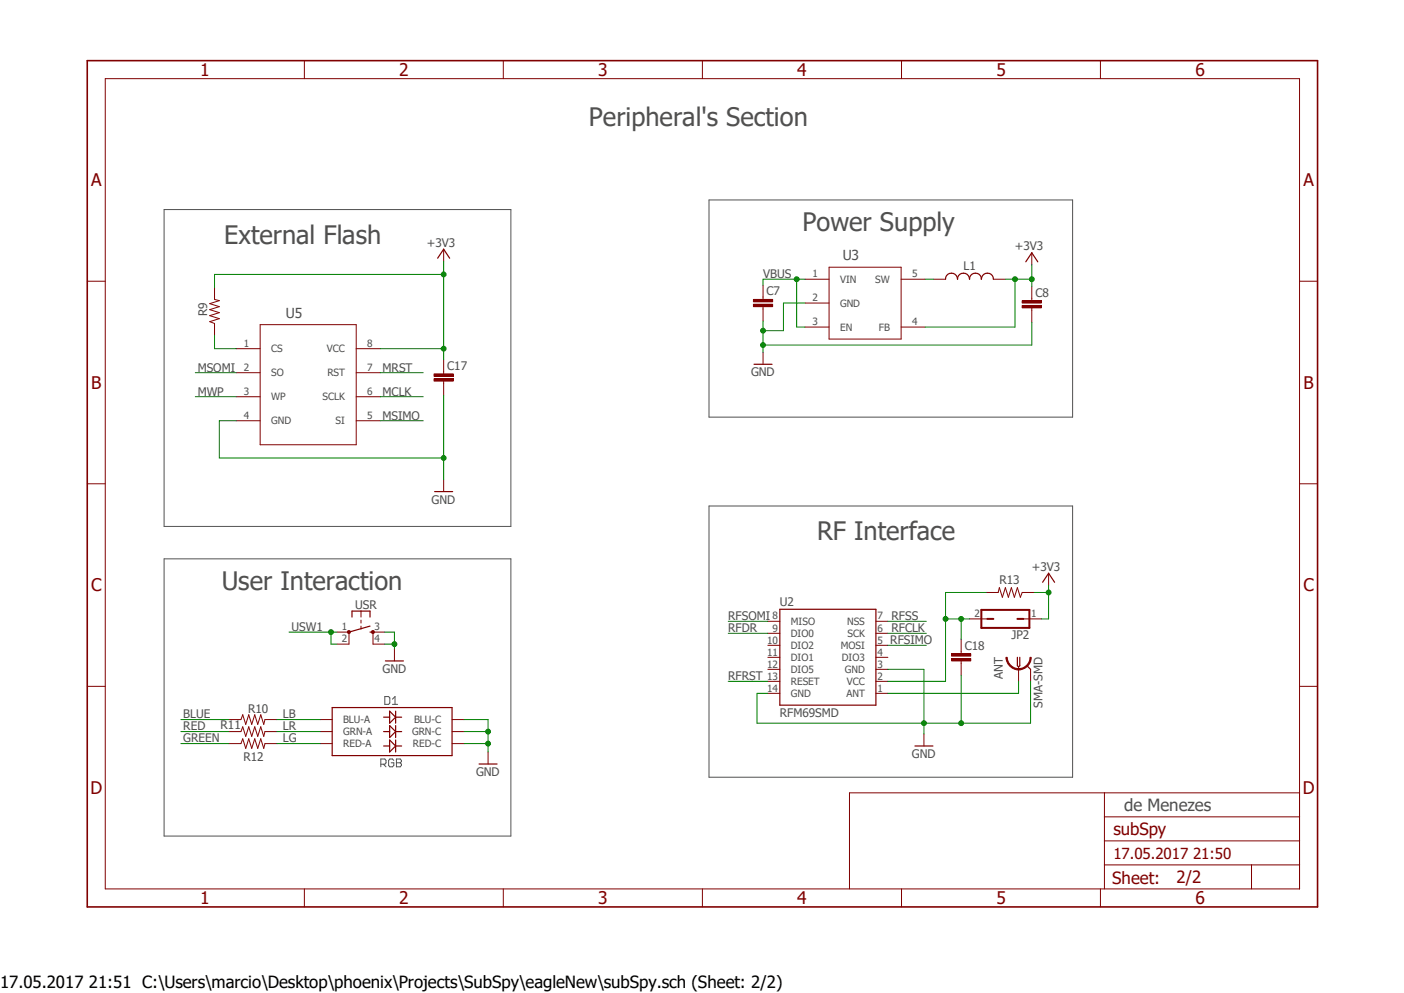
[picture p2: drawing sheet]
<svg xmlns="http://www.w3.org/2000/svg" width="297mm" height="210mm" viewBox="0 0 297 210" stroke-linecap="round" stroke-linejoin="round" font-family="sans-serif">
<path d="M17.9 12.5l261.2 179.9M279.1 12.5l-261.2 179.9" fill="none" stroke="#fff" stroke-width=".21"/>
<path d="M34.7 44.3h73.4v67h-73.4zM150 42.3h76.9v45.9h-76.9zM34.7 118.2h73.4v58.6h-73.4zM150 107h76.9v57.4h-76.9zM81.4 147.3h.8l.3 .3v1.1l-.3 .3h-.8zM83 149h1.1M83 147.9l.6-.6v1.7M80.6 161.6h.8l.3-.3v-.5l-.3-.3h-.8v1.7M81.1 161.6l.6 .6M83.3 160.8l-.3-.3h-.5l-.3 .3v1.1l.3 .3h.5l.3-.3v-.6h-.5M83.9 160.5h.8l.2 .3v.3l-.2 .2 .2 .3v.3l-.2 .3h-.8zM83.9 161.3h.8" fill="none" stroke="#505050" stroke-width=".21"/>
<g fill="none" stroke="#800000" stroke-width=".21">
<path d="M22.3 16.6h252.6v171.4h-252.6zM64.4 12.8v3.8M106.5 12.8v3.8M148.6 12.8v3.8M190.7 12.8v3.8M232.8 12.8v3.8M18.5 59.5h3.8M274.9 59.5h3.8M18.5 102.3h3.8M274.9 102.3h3.8M73.8 133.7v2.5M76.4 129.2v1.3"/>
<path d="M76.4 131.1v.7M76.4 132.4v.7M78.9 133.7v2.5M18.5 145.2h3.8M274.9 145.2h3.8M233.6 167.7v20.3M233.6 177.8h41.3M233.6 172.8h41.3M274.9 167.7h-95.2v20.3M64.4 188v3.8M106.5 188v3.8M148.6 188v3.8"/>
<path d="M190.7 188v3.8M232.8 188v3.8M233.6 182.9h41.3M264.8 182.9v5.1"/>
</g>
<path d="M18.5 12.8h260.2v179h-260.2z" fill="none" stroke="#800000" stroke-width=".34"/>
<path d="M74.5 130.5v-1.3h3.8v1.3M78.3 133.7h.6M78.3 132.4l-4.5 1.3" fill="none" stroke="#800000" stroke-width=".25"/>
<path d="M73.6 133.4h.4v.5h-.4z" fill-rule="evenodd" fill="#800000"/>
<path d="M73.6 133.4h.4v.5h-.4z" fill="none" stroke="#800000" stroke-width=".21"/>
<path d="M78.7 133.4h.4v.5h-.4z" fill-rule="evenodd" fill="#800000"/>
<g fill="none" stroke="#800000" stroke-width=".21">
<path d="M50 73.7h5M50 78.8h5M55 68.7h20.4v25.4h-20.4zM75.4 73.7h5M75.4 78.8h5M93.9 78.6v.5M50 83.9h5M50 89h5M75.4 83.9h5M75.4 89h5M93.9 80.6v.5M71.3 133.7h2.5"/>
<path d="M71.3 136.2h2.5M78.7 133.4h.4v.5h-.4zM78.9 133.7h2.5M78.9 136.2h2.5M83.4 137.2v2.6"/>
</g>
<path d="M81.5 139.8h3.8" fill="none" stroke="#800000" stroke-width=".25"/>
<path d="M91.8 80.1h4.1v.5h-4.1z" fill-rule="evenodd" fill="#800000"/>
<path d="M91.8 80.1h4.1v.5h-4.1z" fill="none" stroke="#800000" stroke-width=".21"/>
<path d="M91.8 79.1h4.1v.5h-4.1z" fill-rule="evenodd" fill="#800000"/>
<g fill="none" stroke="#800000" stroke-width=".21">
<path d="M93.9 52.7v2.5M170.3 59.1h5.1M175.4 56.5h15.2v15.2h-15.2zM190.6 59.1h5.1M45.4 60.8v2.5l1 .3-2 .6 2 .7-2 .6 2 .6-2 .7 2 .6-2 .6 1 .4v2.6M91.8 79.1h4.1v.5h-4.1zM93.9 76v2.6M161.4 62.8v.5M161.4 64.9v.5M161.4 74.5v2.5M170.3 64.1h5.1M170.3 69.2h5.1"/>
<path d="M190.6 69.2h5.1M93.9 81.1v2.6M93.9 101.4v2.6M67.7 152.2h2.6M67.7 154.7h2.6M67.7 157.3h2.6M95.6 152.2h2.6M95.6 154.7h2.6M95.6 157.3h2.6"/>
</g>
<g fill="none" stroke="#800000" stroke-width=".25">
<path d="M92.6 54.6l1.3-1.9 1.2 1.9M159.5 77h3.8M91.9 104h3.9M70.3 149.6h25.3v10.2h-25.3zM81.2 154.7h1.2M81.2 151.7h1.2M81.2 157.8h1.2M82.4 150.4l1.3 1.3-1.3 1.3zM82.4 153.5l1.3 1.2-1.3 1.3zM82.4 156.5l1.3 1.3-1.3 1.2zM83.7 150.4v2.6M83.7 153.5v2.5"/>
<path d="M83.7 156.5v2.5M83.7 154.7h1.3M83.7 151.7h1.3M83.7 157.8h1.3"/>
</g>
<path d="M159.4 64.3h4v.6h-4z" fill-rule="evenodd" fill="#800000"/>
<path d="M159.4 64.3h4v.6h-4z" fill="none" stroke="#800000" stroke-width=".21"/>
<path d="M159.4 63.3h4v.5h-4z" fill-rule="evenodd" fill="#800000"/>
<path d="M159.4 63.3h4v.5h-4zM161.4 60.3v2.5M161.4 65.4v2.5M218.3 63.1v.5M218.3 65.1v.5" fill="none" stroke="#800000" stroke-width=".21"/>
<path d="M216.2 64.6h4.1v.5h-4.1z" fill-rule="evenodd" fill="#800000"/>
<path d="M216.2 64.6h4.1v.5h-4.1z" fill="none" stroke="#800000" stroke-width=".21"/>
<path d="M216.2 63.6h4.1v.5h-4.1z" fill-rule="evenodd" fill="#800000"/>
<g fill="none" stroke="#800000" stroke-width=".21">
<path d="M197.5 59.1h2.5M210.1 59.1h2.6M218.3 53.5v2.5M216.2 63.6h4.1v.5h-4.1zM218.3 60.6v2.5M218.3 65.6v2.6M162.4 133.9h2.6M162.4 136.5h2.6M162.4 139h2.6M162.4 131.4h2.6M185.3 133.9h2.5M185.3 136.5h2.5"/>
<path d="M185.3 139h2.5M185.3 131.4h2.5M162.4 146.6h2.6M162.4 141.6h2.6M162.4 144.1h2.6M185.3 146.6h2.5M185.3 141.6h2.5M185.3 144.1h2.5"/>
</g>
<path d="M200 59.1a1.27 1.27 0 0 1 1.3-1.3 1.27 1.27 0 0 1 1.3 1.3 1.27 1.27 0 0 1 1.2-1.3 1.27 1.27 0 0 1 1.3 1.3 1.25 1.25 0 0 1 1.3-1.3 1.25 1.25 0 0 1 1.2 1.3 1.27 1.27 0 0 1 1.3-1.3 1.27 1.27 0 0 1 1.2 1.3M217 55.4l1.3-1.9 1.2 1.9M165 128.9h20.3v20.2h-20.3z" fill="none" stroke="#800000" stroke-width=".25"/>
<path d="M212.8 139h.3a2.41 2.41 0 0 0 2.4 2.4 2.41 2.41 0 0 0 2.4-2.4h.2a2.67 2.67 0 0 1-2.6 2.7 2.67 2.67 0 0 1-2.7-2.7z" fill-rule="evenodd" fill="#800000"/>
<g fill="none" stroke="#800000" stroke-width=".21">
<path d="M203.3 137.8v.5M203.3 139.8v.5M205.1 130.9h3.8M208.6 125.3h2.6l.2-1 .6 2 .7-2 .6 2 .7-2 .6 2 .6-2 .7 2 .3-1h2.6M212.8 139h.3a2.41 2.41 0 0 0 2.4 2.4 2.41 2.41 0 0 0 2.4-2.4h.2a2.67 2.67 0 0 1-2.6 2.7 2.67 2.67 0 0 1-2.7-2.7zM216.5 130.9h3.8M221.8 121.2v2.6M48.4 152.2h2.6l.4-1 .6 2 .6-2 .7 2 .6-2 .6 2 .7-2 .6 2 .2-1h2.6M48.4 154.7h2.6l.4-1 .6 2 .6-2 .7 2 .6-2 .6 2 .7-2 .6 2 .2-1h2.6M48.4 157.3h2.6l.4-1 .6 2 .6-2 .7 2 .6-2 .6 2 .7-2 .6 2 .2-1h2.6M103.3 159v2.6M195.5 155.2v2.6"/>
<path d="M215.5 141.1v3M218 141.6v2.5"/>
</g>
<path d="M215.2 139v1.8l.3 .3 .2-.3v-1.8M220.6 123.1l1.2-1.9 1.3 1.9M193.5 157.8h3.9M217.3 140.8l.7 .8M101.3 161.6h3.9" fill="none" stroke="#800000" stroke-width=".25"/>
<path d="M207.6 129h10.2v3.8h-10.2zM208.9 130.9h1.2M215.2 130.9h1.3" fill="none" stroke="#800000" stroke-width=".42"/>
<path d="M201.3 139.3h4.1v.5h-4.1z" fill-rule="evenodd" fill="#800000"/>
<path d="M201.3 139.3h4.1v.5h-4.1z" fill="none" stroke="#800000" stroke-width=".21"/>
<path d="M201.3 138.3h4.1v.5h-4.1z" fill-rule="evenodd" fill="#800000"/>
<path d="M201.3 138.3h4.1v.5h-4.1zM203.3 135.2v2.6M203.3 140.3v2.5" fill="none" stroke="#800000" stroke-width=".21"/>
<path d="M61.1 133.7h10.2M70 133.7v2.5h1.3" fill="none" stroke="#008000" stroke-width=".21"/>
<circle cx="70" cy="133.7" r=".51" fill="#008000"/>
<g fill="none" stroke="#008000" stroke-width=".21">
<path d="M81.4 133.7h2v2.5h-2"/>
<circle cx="70" cy="133.7" r=".51"/>
</g>
<circle cx="83.4" cy="136.2" r=".51" fill="#008000"/>
<g fill="none" stroke="#008000" stroke-width=".21">
<path d="M50 89h-3.6v7.9h47.5M93.9 83.7v17.7M83.4 136.2v1"/>
<circle cx="83.4" cy="136.2" r=".51"/>
</g>
<circle cx="93.8" cy="96.9" r=".51" fill="#008000"/>
<g fill="none" stroke="#008000" stroke-width=".21">
<path d="M161.4 67.9v6.6M170.3 64.1h-4.6v5.8h-4.3"/>
<circle cx="93.8" cy="96.9" r=".51"/>
</g>
<circle cx="161.4" cy="69.9" r=".51" fill="#008000"/>
<g fill="none" stroke="#008000" stroke-width=".21">
<path d="M218.3 68.2v4.8h-56.9"/>
<circle cx="161.4" cy="69.9" r=".51"/>
</g>
<circle cx="161.4" cy="73" r=".51" fill="#008000"/>
<g fill="none" stroke="#008000" stroke-width=".21">
<path d="M195.5 141.6v13.6"/>
<circle cx="161.4" cy="73" r=".51"/>
</g>
<circle cx="195.4" cy="153" r=".51" fill="#008000"/>
<g fill="none" stroke="#008000" stroke-width=".21">
<path d="M187.8 141.6h7.7M203.3 142.8v10.2M218 144.1v8.9h-57.9v-6.4h2.3"/>
<circle cx="195.4" cy="153" r=".51"/>
</g>
<circle cx="203.3" cy="153" r=".51" fill="#008000"/>
<g fill="none" stroke="#008000" stroke-width=".21">
<path d="M98.2 152.2h5.1v2.5h-5.1"/>
<circle cx="203.3" cy="153" r=".51"/>
</g>
<circle cx="103.2" cy="154.7" r=".51" fill="#008000"/>
<g fill="none" stroke="#008000" stroke-width=".21">
<path d="M98.2 157.3h5.1M103.3 154.7v4.3"/>
<circle cx="103.2" cy="154.7" r=".51"/>
</g>
<circle cx="103.2" cy="157.3" r=".51" fill="#008000"/>
<g fill="none" stroke="#008000" stroke-width=".21">
<path d="M93.9 55.2v20.8M80.4 73.7h13.5"/>
<circle cx="103.2" cy="157.3" r=".51"/>
</g>
<circle cx="93.8" cy="73.7" r=".51" fill="#008000"/>
<g fill="none" stroke="#008000" stroke-width=".21">
<path d="M93.9 58h-48.5v2.8"/>
<circle cx="93.8" cy="73.7" r=".51"/>
</g>
<circle cx="93.8" cy="58" r=".51" fill="#008000"/>
<g fill="none" stroke="#008000" stroke-width=".21">
<path d="M212.7 59.1h5.6v1.5M214.7 59.1v10.1h-19"/>
<circle cx="93.8" cy="58" r=".51"/>
</g>
<circle cx="214.7" cy="59.1" r=".51" fill="#008000"/>
<g fill="none" stroke="#008000" stroke-width=".21">
<path d="M218.3 56v3.1"/>
<circle cx="214.7" cy="59.1" r=".51"/>
</g>
<circle cx="218.3" cy="59.1" r=".51" fill="#008000"/>
<g fill="none" stroke="#008000" stroke-width=".21">
<path d="M218.8 125.3h3M221.8 123.8v7.1h-1.5"/>
<circle cx="218.3" cy="59.1" r=".51"/>
</g>
<circle cx="221.8" cy="125.3" r=".51" fill="#008000"/>
<g fill="none" stroke="#008000" stroke-width=".21">
<path d="M170.3 59.1h-8.9v1.2M195.7 59.1h1.8M41.3 78.8h8.7M45.4 71v2.7h4.6M80.4 78.8h9.1M41.3 83.9h8.7M80.4 83.9h9.1M80.4 89h9.1M38.3 152.2h10.1M38.3 154.7h10.1M38.3 157.3h10.1"/>
<circle cx="221.8" cy="125.3" r=".51"/>
</g>
<circle cx="168.5" cy="59.1" r=".51" fill="#008000"/>
<g fill="none" stroke="#008000" stroke-width=".21">
<path d="M168.5 59.1v10.1h1.8M154.1 133.9h8.3M154.1 131.4h8.3M187.8 133.9h8.2M187.8 131.4h8.2M187.8 136.5h8.2M200 130.9h5.1M208.6 125.3h-8.6v18.8h-12.2M58.6 157.3h9.1M58.6 152.2h9.1M58.6 154.7h9.1M154.1 144.1h8.3"/>
<path d="M215.5 144.1v2.5h-27.7"/>
<circle cx="168.5" cy="59.1" r=".51"/>
</g>
<circle cx="200" cy="130.9" r=".51" fill="#008000"/>
<g fill="none" stroke="#008000" stroke-width=".21">
<path d="M203.3 130.9v4.3"/>
<circle cx="200" cy="130.9" r=".51"/>
</g>
<circle cx="203.3" cy="130.9" r=".51" fill="#008000"/>
<circle cx="203.3" cy="130.9" r=".51" fill="none" stroke="#008000" stroke-width=".21"/>
<g font-size="5.4" fill="#505050">
<text x="124.6" y="26.5">Peripheral's Section</text>
<text x="47.4" y="51.7">External Flash</text>
<text x="169.8" y="48.9">Power Supply</text>
<text x="172.8" y="114.1">RF Interface</text>
<text x="46.9" y="124.8">User Interaction</text>
</g>
<g font-size="3.7" fill="#800000">
<text x="42.3" y="16">1</text>
<text x="84.5" y="16">2</text>
<text x="126.6" y="16">3</text>
<text x="168.7" y="16">4</text>
<text x="210.8" y="16">5</text>
<text x="252.9" y="16">6</text>
<text x="19.3" y="39.4">A</text>
<text x="275.7" y="39.4">A</text>
<text x="19.3" y="82.2">B</text>
<text x="275.8" y="82.2">B</text>
<text x="19.3" y="125.1">C</text>
<text x="275.7" y="125.1">C</text>
<text x="19.1" y="167.9">D</text>
<text x="275.6" y="167.9">D</text>
<text x="42.3" y="191.2">1</text>
<text x="84.5" y="191.2">2</text>
<text x="126.6" y="191.2">3</text>
<text x="168.7" y="191.2">4</text>
<text x="210.8" y="191.2">5</text>
<text x="252.9" y="191.2">6</text>
</g>
<text font-size="3.6" fill="#505050" x="237.8" y="171.5">de Menezes</text>
<g font-size="3.6" fill="#800000">
<text x="235.5" y="176.6">subSpy</text>
<text x="235.3" y="186.9">Sheet:</text>
<text x="248.9" y="186.7">2/2</text>
</g>
<text font-size="3.6" x="0" y="208.9">17.05.2017 21:51 C:\Users\marcio\Desktop\phoenix\Projects\SubSpy\eagleNew\subSpy.sch (Sheet: 2/2)</text>
<text font-size="3.2" fill="#800000" x="235.5" y="181.7">17.05.2017 21:50</text>
<g font-size="2.9" fill="#505050">
<text x="178.3" y="55">U3</text>
<text x="60.5" y="67.2">U5</text>
</g>
<g font-size="2.5" fill="#505050">
<text x="90.3" y="52.2">+3V3</text>
<text x="214.7" y="53">+3V3</text>
<text x="161.4" y="58.8">VBUS</text>
<text x="203.8" y="57">L1</text>
<text x="162.2" y="62.5">C7</text>
<text x="219" y="62.7">C8</text>
<text x="43.9" y="66.9" transform="rotate(-90 43.9 66.9)">R9</text>
<text x="41.8" y="78.6">MSOMI</text>
<text x="41.8" y="83.7">MWP</text>
<text x="80.9" y="78.6">MRST</text>
<text x="80.9" y="83.7">MCLK</text>
<text x="94.6" y="78.2">C17</text>
<text x="158.9" y="79.6">GND</text>
<text x="80.9" y="88.7">MSIMO</text>
<text x="91.3" y="106.5">GND</text>
<text x="211.4" y="123.5">R13</text>
<text x="218.3" y="120.7">+3V3</text>
<text x="75.1" y="128.9">USR</text>
<text x="154.1" y="131.1">RFSOMI</text>
<text x="165" y="128.1">U2</text>
<text x="188.6" y="131.1">RFSS</text>
<text x="61.6" y="133.4">USW1</text>
<text x="154.1" y="133.7">RFDR</text>
<text x="188.3" y="136.2">RFSIMO</text>
<text x="188.6" y="133.7">RFCLK</text>
<text x="204.1" y="137.4">C18</text>
<text x="214" y="135.2">JP2</text>
<text x="80.9" y="142.3">GND</text>
<text x="154.1" y="143.9">RFRST</text>
<text x="212.2" y="143.6" transform="rotate(-90 212.2 143.6)">ANT</text>
<text x="220.6" y="149.7" transform="rotate(-90 220.6 149.7)">SMA-SMD</text>
<text x="38.8" y="151.9">BLUE</text>
<text x="38.8" y="154.5">RED</text>
<text x="46.7" y="154.3">R11</text>
<text x="52.5" y="150.7">R10</text>
<text x="59.9" y="151.9">LB</text>
<text x="59.9" y="154.5">LR</text>
<text x="165" y="151.7">RFM69SMD</text>
<text x="38.8" y="157">GREEN</text>
<text x="51.5" y="160.9">R12</text>
<text x="59.9" y="157">LG</text>
<text x="192.9" y="160.3">GND</text>
<text x="100.7" y="164.1">GND</text>
</g>
<g font-size="2.1" fill="#505050">
<text x="171.9" y="58.7">1</text>
<text x="177.7" y="59.8">VIN</text>
<text x="185.2" y="59.8">SW</text>
<text x="193" y="58.7">5</text>
<text x="171.9" y="63.8">2</text>
<text x="177.7" y="64.9">GND</text>
<text x="171.9" y="68.8">3</text>
<text x="177.7" y="69.9">EN</text>
<text x="185.9" y="69.9">FB</text>
<text x="193" y="68.8">4</text>
<text x="51.6" y="73.4">1</text>
<text x="57.4" y="74.5">CS</text>
<text x="69.2" y="74.5">VCC</text>
<text x="77.7" y="73.4">8</text>
<text x="51.6" y="78.5">2</text>
<text x="51.6" y="83.6">3</text>
<text x="57.4" y="79.6">SO</text>
<text x="69.3" y="79.6">RST</text>
<text x="77.7" y="83.6">6</text>
<text x="77.7" y="78.5">7</text>
<text x="51.6" y="88.6">4</text>
<text x="57.4" y="84.7">WP</text>
<text x="57.4" y="89.7">GND</text>
<text x="68.2" y="84.7">SCLK</text>
<text x="71" y="89.7">SI</text>
<text x="77.7" y="88.6">5</text>
<text x="163.4" y="131">8</text>
<text x="185.6" y="131">7</text>
<text x="206.1" y="130.5">2</text>
<text x="218.1" y="130.5">1</text>
<text x="72.3" y="133.3">1</text>
<text x="72.3" y="135.8">2</text>
<text x="79.2" y="133.3">3</text>
<text x="79.2" y="135.8">4</text>
<text x="162.3" y="136.1">10</text>
<text x="163.4" y="133.6">9</text>
<text x="167.3" y="134.7">DIO0</text>
<text x="167.3" y="137.2">DIO2</text>
<text x="167.3" y="132.2">MISO</text>
<text x="177.8" y="137.2">MOSI</text>
<text x="179.2" y="132.2">NSS</text>
<text x="179.3" y="134.7">SCK</text>
<text x="185.6" y="133.6">6</text>
<text x="185.6" y="136.1">5</text>
<text x="162.3" y="143.7">13</text>
<text x="162.3" y="138.6">11</text>
<text x="162.3" y="141.2">12</text>
<text x="167.3" y="139.8">DIO1</text>
<text x="167.3" y="142.3">DIO5</text>
<text x="178.1" y="139.8">DIO3</text>
<text x="178.7" y="142.3">GND</text>
<text x="185.6" y="141.2">3</text>
<text x="185.6" y="138.6">4</text>
<text x="185.6" y="143.7">2</text>
<text x="162.3" y="146.3">14</text>
<text x="167.3" y="147.4">GND</text>
<text x="167.3" y="144.9">RESET</text>
<text x="179.1" y="147.4">ANT</text>
<text x="179.2" y="144.9">VCC</text>
<text x="185.6" y="146.3">1</text>
<text x="72.6" y="153">BLU-A</text>
<text x="72.6" y="155.5">GRN-A</text>
<text x="87.2" y="155.5">GRN-C</text>
<text x="87.6" y="153">BLU-C</text>
<text x="72.6" y="158">RED-A</text>
<text x="87.3" y="158">RED-C</text>
</g>
</svg>
